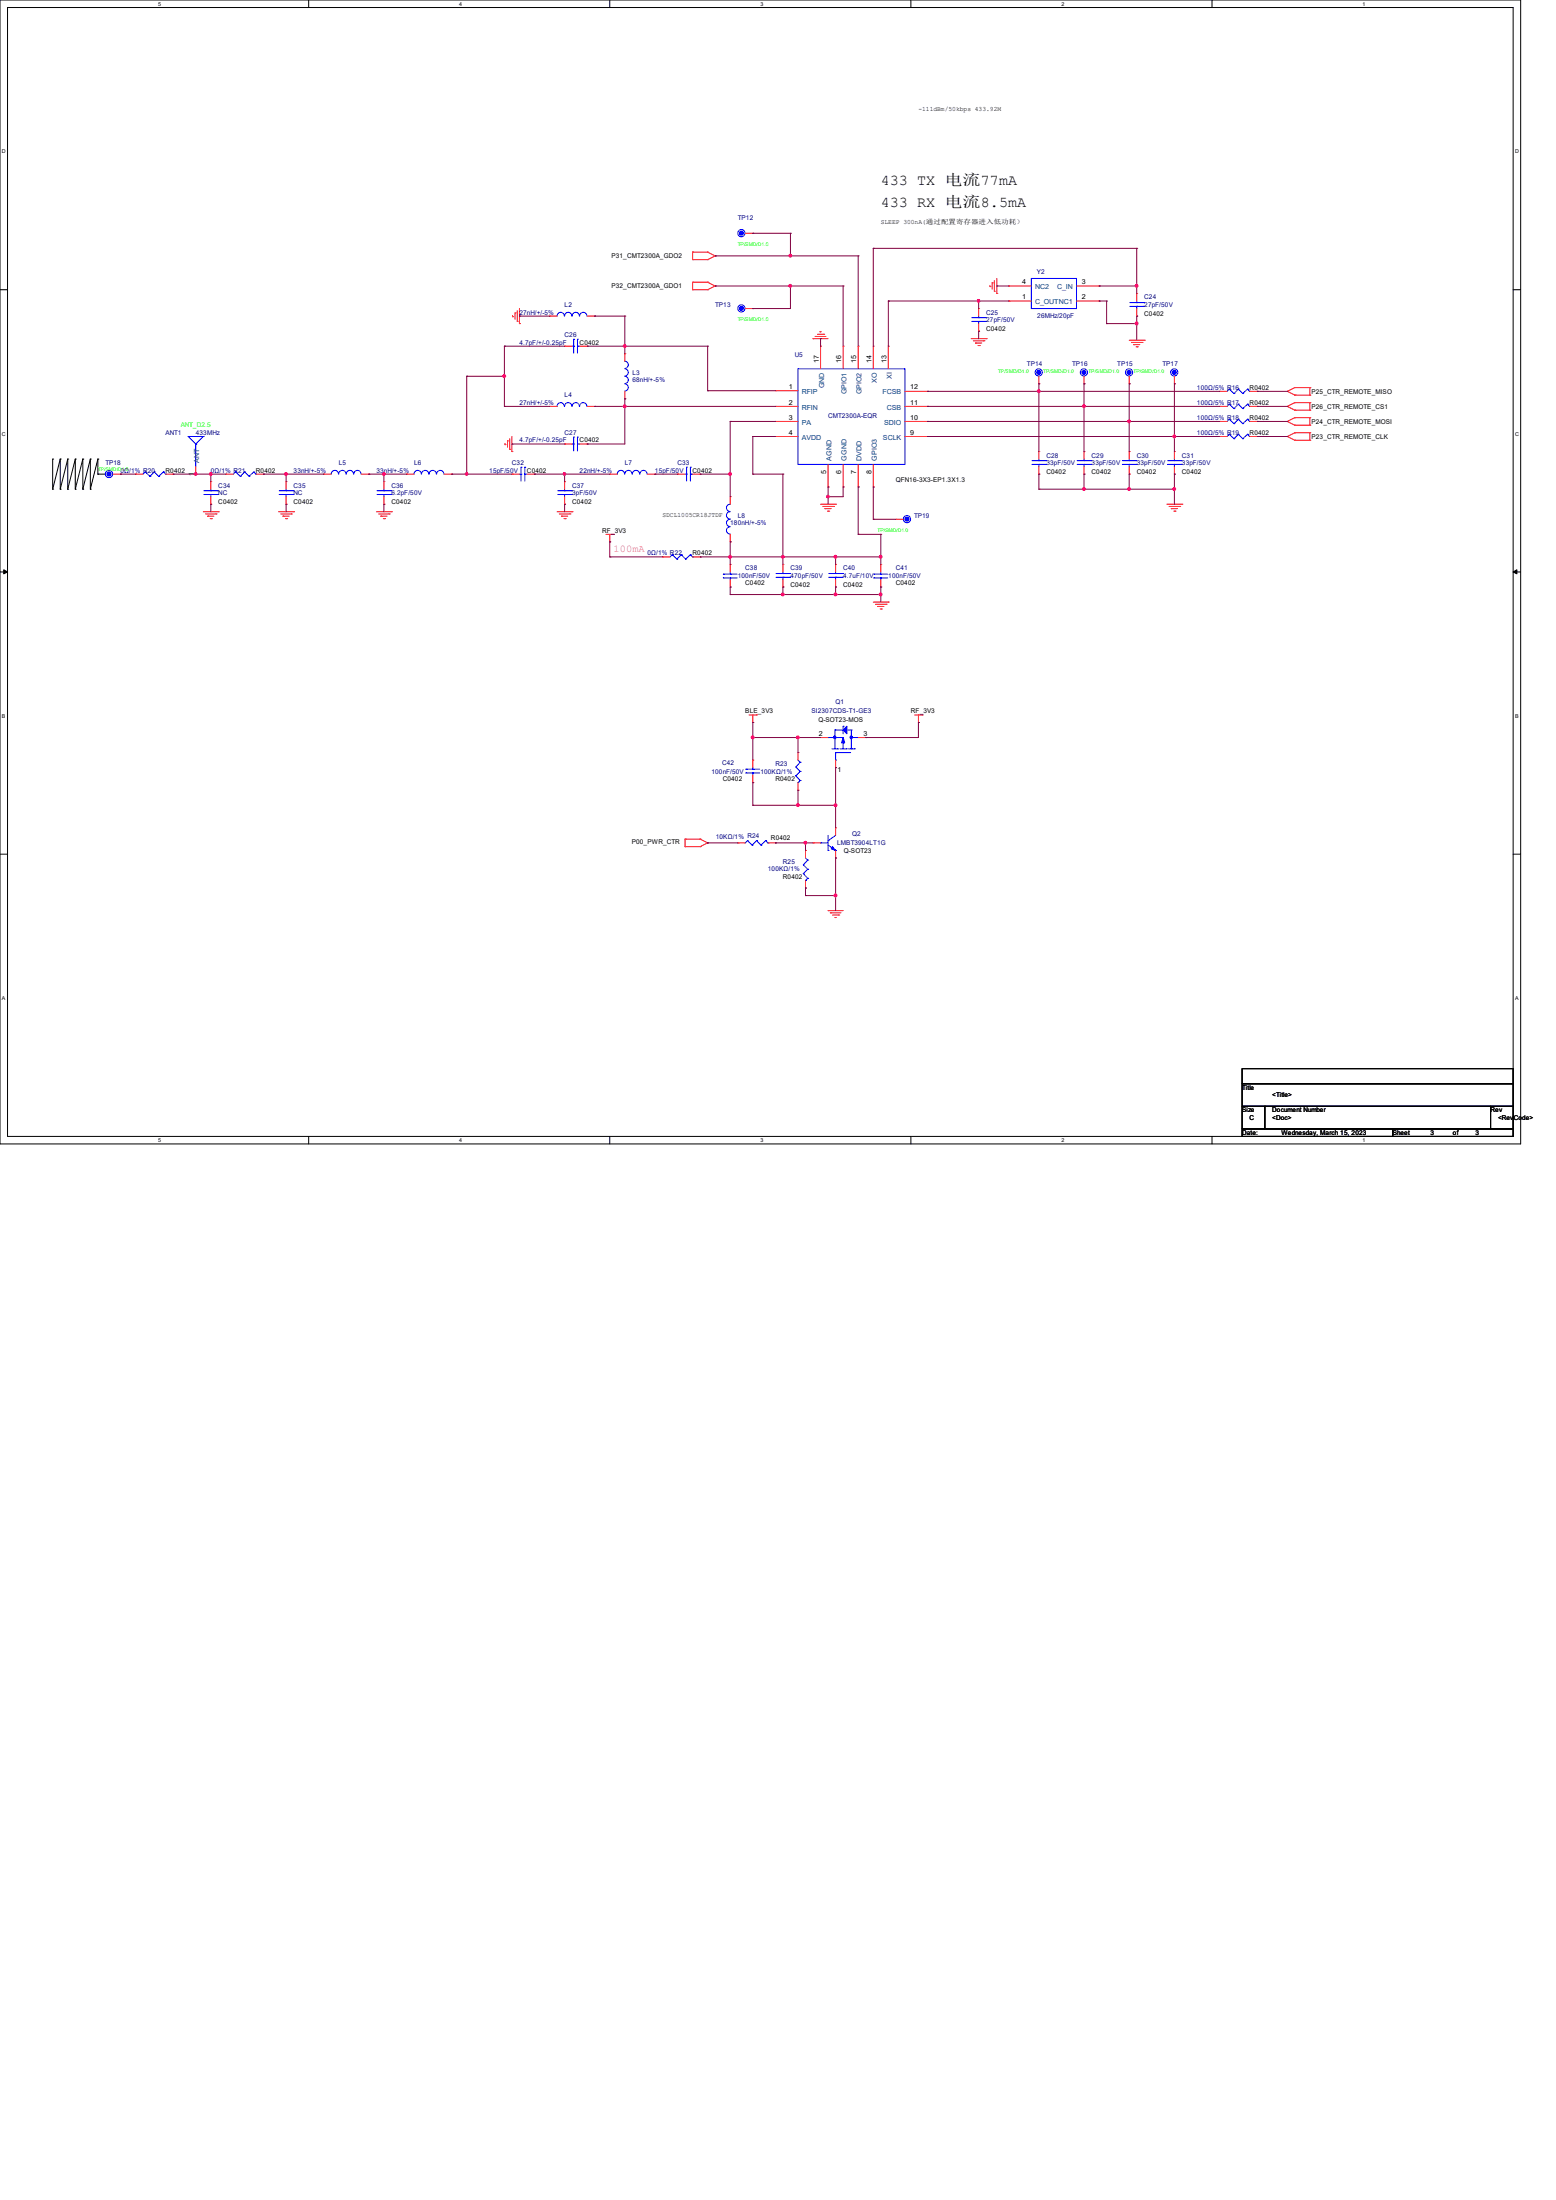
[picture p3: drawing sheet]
<svg xmlns="http://www.w3.org/2000/svg" width="210mm" height="297mm" viewBox="0 0 210 297" stroke-linecap="round" stroke-linejoin="round" font-family="sans-serif">
<g fill="none" stroke="#000" stroke-width=".13">
<path d="M0 0h205.2v154.4h-205.2zM1 1h203.2v152.4h-203.2zM41.7 0v1M82.3 0v1M122.9 0v1M163.6 0v1M0 39.1h1M204.2 39.1h1M0 77.2h1M.5 76.9l.5 .3-.5 .3zM7.1 66h.1M7.1 62h.1"/>
<path d="M7.1 62v4M8.1 66h.1M8.1 62h.1M8.1 62v4M8.1 62l-1 4M9.1 66h.1M9.1 62h.1M9.1 62v4M9.1 62l-1 4M10.2 66h.1M10.2 62h.1M10.2 62v4"/>
<path d="M10.2 62l-1.1 4M11.2 66h.1M11.2 62h.1M11.2 62v4M11.2 62l-1 4M12.2 66h.1M12.2 62h.1M12.2 62v4M12.2 62l-1 4M13.2 64h.1M13.2 62h.1M13.2 64h1"/>
<path d="M13.2 62v2M13.2 62l-1 4M204.2 77.2l.5-.3v.6zM204.2 77.2h1M0 115.3h1M204.2 115.3h1M41.7 153.4v1M82.3 153.4v1M122.9 153.4v1M163.6 153.4v1M167.6 144.3h36.6v2h-36.6zM167.6 146.3h36.6v3.1h-36.6z"/>
<path d="M167.6 149.4h3.1v3h-3.1zM167.6 152.4h20.4v1h-20.4zM170.7 149.4h30.5v3h-30.5zM188 152.4h16.2v1h-16.2zM201.2 149.4h3v3h-3z"/>
</g>
<path d="M.5 76.9l.5 .3-.5 .3zM204.2 77.2l.5-.3v.6z" fill="#000"/>
<g fill="none" stroke="#f00" stroke-width=".13">
<path d="M93.5 38.1h.1M93.5 39.1h.1M93.5 34h.1M93.5 35.1h.1M93.5 38.1h2M93.5 34v1.1M93.5 38.1v1M93.5 39.1h2M93.5 34h2M93.5 35.1h2M95.5 38.1h.1M95.5 39.1h.1"/>
<path d="M95.5 34h.1M95.5 35.1h.1M95.5 38.1l1 .5M95.5 34l1 .5M96.5 38.6h.1M96.5 34.5h.1M96.5 38.6l-1 .5M96.5 34.5l-1 .6M133.6 38.7h.1M133.6 38.5v.2M133.9 38.2h.1M133.9 38.2v.8"/>
<path d="M134.2 39.3h.1M134.2 37.9v1.4M134.5 39.6h.1M134.5 37.6v2M68.2 59.9v.1M68.5 59.5h.1M68.5 59.5v.9M68.8 59.2v1.5M69.1 58.9v2.1M69.2 42.8h.1M69.2 42.6v.2M69.5 42.2h.1"/>
<path d="M69.5 42.2v.9M69.8 43.4h.1M69.8 42v1.4M70.1 43.7h.1M70.1 41.7v2M109.7 45.7h.1M109.7 45.7h2.1M110 45.4h.1M110 45.4h1.5M110.3 45.1h.9M110.7 44.8h.1M111.2 45.1h.1"/>
<path d="M131.1 45.7h2M131.4 46h1.4M131.7 46.3h.1M131.7 46.3h.8M132 46.7h.2M132.2 46.7h.1M132.8 46h.1M133.1 45.7h.1M152.4 45.9h2M152.7 46.2h1.4M153 46.5h.1M153 46.5h.8"/>
<path d="M153.3 46.8h.2M153.5 46.8h.1M154.1 46.2h.1M154.4 45.9h.1M173.7 52.8h.1M173.7 54.9h.1M173.7 56.9h.1M173.7 58.9h.1M173.7 52.8l1.1 .5M173.7 54.9l1.1 .5M173.7 56.9l1.1 .5M173.7 58.9l1.1 .5"/>
<path d="M174.8 52.3h.1M174.8 53.3h.1M174.8 54.4h.1M174.8 55.4h.1M174.8 56.4h.1M174.8 57.4h.1M174.8 58.4h.1M174.8 59.4h.1M174.8 52.3l-1.1 .5M174.8 52.3h2M174.8 53.3h2M174.8 54.4l-1.1 .5"/>
<path d="M174.8 54.4h2M174.8 55.4h2M174.8 56.4l-1.1 .5M174.8 56.4h2M174.8 57.4h2M174.8 58.4l-1.1 .5M174.8 58.4h2M174.8 59.4h2M176.8 52.3h.1M176.8 53.3h.1M176.8 54.4h.1M176.8 55.4h.1"/>
<path d="M176.8 56.4h.1M176.8 57.4h.1M176.8 58.4h.1M176.8 59.4h.1M176.8 52.3v1M176.8 54.4v1M176.8 56.4v1M176.8 58.4v1M27.4 69.1h2.1M27.7 69.4h1.5M28 69.7h.1M28 69.7h.9"/>
<path d="M28.4 70h.1M28.5 70h.1M29.2 69.4h.1M29.5 69.1h.1M37.6 69.1h2M37.9 69.4h1.4M38.2 69.7h.1M38.2 69.7h.8M38.5 70h.2M38.7 70h.1M39.3 69.4h.1M39.6 69.1h.1"/>
<path d="M50.8 69.1h2M51.1 69.4h1.4M51.4 69.7h.1M51.4 69.7h.8M51.7 70h.2M51.9 70h.1M52.5 69.4h.1M52.8 69.1h.1M68.2 60h.1M68.8 60.7h.1M69.1 61h.1M75.2 69.1h2"/>
<path d="M75.5 69.4h1.4M75.8 69.7h.1M75.8 69.7h.8M76.1 70h.2M76.3 70h.1M76.9 69.4h.1M77.2 69.1h.1M81.8 72.1h1M82.3 73.2h.1M82.3 72.1v1.1M82.8 72.1h.1M110.7 68.1h2.1"/>
<path d="M111 68.4h1.5M111.3 68.7h.1M111.3 68.7h.9M111.7 69h.1M111.8 69h.1M112.5 68.4h.1M112.8 68.1h.1M157.5 68.1h2M157.8 68.4h1.4M158.1 68.7h.1M158.1 68.7h.8M158.4 69h.2"/>
<path d="M158.6 69h.1M159.2 68.4h.1M159.5 68.1h.1M101.1 96.5h1M101.6 97.5h.1M101.6 96.5v1M102.1 96.5h.1M117.9 81.3h2M118.2 81.6h1.4M118.4 81.9h.1M118.4 81.9h.9M118.8 82.2h.2"/>
<path d="M119 82.2h.1M119.6 81.6h.1M119.9 81.3h.1M123.4 96.5h1.1M124 97.5h.1M124 96.5v1M124.5 96.5h.1M92.5 114.3h.1M92.5 113.3h.1M92.5 114.3h2M92.5 113.3v1M92.5 113.3h2"/>
<path d="M94.5 114.3h.1M94.5 113.3h.1M94.5 113.3l1 .5M95.5 113.8h.1M95.5 113.8l-1 .5M111.8 122.9h.1M111.8 122.9h2M112.1 123.2h.1M112.1 123.2h1.4M112.4 123.5h.8M112.7 123.9h.1M112.7 123.9h.2"/>
<path d="M113.2 123.5h.1"/>
</g>
<circle cx="100.1" cy="41.6" r=".49" fill="none" stroke="#00f" stroke-width=".13"/>
<circle cx="100.1" cy="41.6" r=".28" fill="#00f"/>
<g fill="none" stroke="#00f" stroke-width=".13">
<path d="M139.2 37.6h6.1v4.1h-6.1zM56.9 64a.49 .49 0 0 0-.5-.5 .49 .49 0 0 0-.5 .5M57.9 64a.49 .49 0 0 0-.5-.5 .49 .49 0 0 0-.5 .5M58.9 64a.49 .49 0 0 0-.5-.5 .49 .49 0 0 0-.5 .5M59.9 64a.49 .49 0 0 0-.5-.5 .49 .49 0 0 0-.5 .5M139.3 62.7h1.8M139.3 62.2h1.8M140.2 62.2h.1M140.2 62.7h.1M140.2 62v.2M140.2 62.7v.3M141.1 62.7h.1"/>
<path d="M141.1 62.2h.1M100.9 113.5h.1M100.9 113.5l-.3 .3M100.9 113.5l.6 .6M101.5 114.1h.1M102.1 113.5h.1M102.1 113.5l-.6 .6M102.1 113.5l.6 .6M102.7 114.1h.1M103.3 113.5h.1M103.3 113.5l-.6 .6M103.3 113.5l.3 .3"/>
<path d="M103.6 113.8h.1"/>
<circle cx="100.1" cy="31.5" r=".49"/>
<circle cx="100.1" cy="41.6" r=".28"/>
</g>
<g fill="none" stroke="#f00" stroke-width=".13">
<path d="M136.1 38.6h.1M136.1 38.6h3.1M145.3 38.6h3M148.3 38.6h.1M100.6 41.7h1M101.6 41.7h.1M136.1 40.6h.1M136.1 40.6h3.1M145.3 40.6h3M148.3 40.6h.1M54.9 64h.1M54.9 64h1"/>
<path d="M59.9 64h1.1M61 64h.1M140.2 61h.1M140.2 64h.1M140.2 61v1M140.2 63v1M99.6 113.8h.1M99.6 113.8h1M103.6 113.8h1M104.6 113.8h.1"/>
</g>
<circle cx="100.1" cy="31.5" r=".28" fill="#00f"/>
<g fill="none" stroke="#00f" stroke-width=".13">
<path d="M152.5 41.4h1.8M152.5 40.9h1.8M153.4 40.9h.1M153.4 41.4h.1M153.4 40.6v.3M153.4 41.4v.3M154.3 41.4h.1M154.3 40.9h.1M165.9 52.5h.1M165.9 52.5l-.3 .3M165.9 52.5l.6 .6M166.5 53.1h.1"/>
<path d="M167.1 52.5h.1M167.1 52.5l-.6 .6M167.1 52.5l.6 .6M167.7 53.1h.1M168.4 52.5h.1M168.4 52.5l-.7 .6M168.4 52.5l.3 .3M168.7 52.8h.1M50.9 66.8h1.8M50.9 66.3h1.8M51.8 66.3h.1M51.8 66.8h.1"/>
<path d="M51.8 66v.3M51.8 66.8v.3M52.7 66.8h.1M52.7 66.3h.1M90.7 74.9h.1M90.7 74.9l-.3 .3M90.7 74.9l.7 .6M91.4 75.5h.1M91.9 74.9h.1M91.9 74.9l-.5 .6M91.9 74.9l.6 .6M92.5 75.5h.1"/>
<path d="M93.2 74.9h.1M93.2 74.9l-.7 .6M93.2 74.9l.3 .3M93.5 75.2h.1M97.6 77.5h.1M97.6 78h.1M97.6 77.5h1.9M97.6 78h1.9M98.6 78h.1M98.6 77.5h.1M98.6 77.2v.3M98.6 78v.2"/>
<path d="M117.9 77.5h.1M117.9 78h.1M117.9 77.5h1.9M117.9 78h1.9M118.9 78h.1M118.9 77.5h.1M118.9 77.2v.3M118.9 78v.2M108.4 116.8h.1M108.4 117.9h.1M108.4 116.8l.6 .5M108.4 117.9l.6 .7"/>
<path d="M108.7 118.9h.1M108.7 115.8l.3 .3M109 116.1h.1M109 117.3h.1M109 118.6h.1M109 116.1l-.6 .7M109 117.3l-.6 .6M109 118.6l-.3 .3"/>
<circle cx="100.1" cy="31.5" r=".28"/>
<circle cx="122.4" cy="70.1" r=".49"/>
</g>
<g fill="none" stroke="#f00" stroke-width=".13">
<path d="M100.6 31.5h1M101.6 31.5h.1M153.4 39.6h.1M153.4 39.6v1M153.4 42.7h.1M153.4 41.7v1M164.6 52.8h.1M164.6 52.8h1M168.7 52.8h1M169.7 52.8h.1M51.8 65h.1M51.8 68.1h.1"/>
<path d="M51.8 65v1M51.8 67.1v1M89.4 75.2h.1M89.4 75.2h1M93.5 75.2h1M94.5 75.2h.1M98.6 79.2h.1M98.6 76.2h.1M98.6 76.2v1M98.6 78.2v1M118.9 79.2h.1M118.9 76.2h.1"/>
<path d="M118.9 76.2v1M118.9 78.2v1M108.7 114.8h.1M108.7 119.9h.1M108.7 114.8v1M108.7 118.9v1"/>
</g>
<circle cx="122.4" cy="70.1" r=".28" fill="#00f"/>
<g fill="none" stroke="#00f" stroke-width=".13">
<path d="M19.6 63.7h.1M19.6 63.7l-.3 .3M19.6 63.7l.6 .6M20.2 64.3h.1M20.8 63.7h.1M20.8 63.7l-.6 .6M20.8 63.7l.6 .6M21.4 64.3h.1M22.1 63.7h.1M22.1 63.7l-.7 .6M22.1 63.7l.3 .3M22.4 64h.1"/>
<path d="M92.5 64h.2M92.7 64h.1M92.7 63.1h.1M92.7 63.1v1.8M93.2 63.1h.1M93.2 64h.1M93.2 64h.3M93.2 63.1v1.8M104.7 77.9h1.9M104.7 77.4h1.9M105.7 77.4h.1M105.7 77.9h.1"/>
<path d="M105.7 77.2v.2M105.7 77.9v.3M106.6 77.9h.1M106.6 77.4h.1M111.8 77.9h1.9M111.8 77.4h1.9M112.8 77.4h.1M112.8 77.9h.1M112.8 77.2v.2M112.8 77.9v.3M113.7 77.9h.1M113.7 77.4h.1"/>
<circle cx="122.4" cy="70.1" r=".28"/>
</g>
<g fill="none" stroke="#f00" stroke-width=".13">
<path d="M18.3 64h.1M18.3 64h1M22.4 64h1M23.4 64h.1M91.4 64h.1M91.4 64h1.1M93.5 64h1M94.5 64h.1M105.7 76.2h.1M105.7 79.2h.1M105.7 76.2v1M105.7 78.2v1"/>
<path d="M112.8 76.2h.1M112.8 79.2h.1M112.8 76.2v1M112.8 78.2v1M120.9 70.1h.1M120.9 70.1h1"/>
</g>
<path d="M113.8 99.6l.2 .7h-.4z" fill="#00f"/>
<path d="M111.8 99.6h.1M111.8 99.6h2M113.8 99.6l.2 .7h-.4zM113.8 98h.1M113.8 98v1.1M114.9 99.6h.1M114.9 99.6h.9M114.9 98.6v2.5M113.8 100.2h.1M113.8 100.2v.9M114.9 101.1h.1" fill="none" stroke="#00f" stroke-width=".13"/>
<path d="M113.8 98.6l.5-.6v1.1z" fill="#00f"/>
<path d="M112.7 98.6h.1M112.7 98.6h1.1M112.7 98.6v2.5M113.8 98.6l.5-.6v1.1zM113.8 98.6h.1M114.3 98.6h.6M114.9 98.6h.1M113.4 101.1h.8M114.2 101.1h.1M114.5 101.1h.8M115.3 101.1h.1" fill="none" stroke="#00f" stroke-width=".13"/>
<circle cx="112.6" cy="99.5" r=".18" fill="#00f"/>
<g fill="none" stroke="#00f" stroke-width=".13">
<path d="M112.3 101.1h.8M113.1 101.1h.1"/>
<circle cx="112.6" cy="99.5" r=".18"/>
</g>
<circle cx="114.9" cy="99.5" r=".18" fill="#00f"/>
<g fill="none" stroke="#00f" stroke-width=".13">
<path d="M165.9 54.6h.1M165.9 54.6l-.3 .3M165.9 54.6l.6 .6M166.5 55.2h.1M167.1 54.6h.1M167.1 54.6l-.6 .6M167.1 54.6l.6 .6M167.7 55.2h.1M168.4 54.6h.1M168.4 54.6l-.7 .6M168.4 54.6l.3 .3M168.7 54.9h.1"/>
<path d="M98.6 71.1a.49 .49 0 0 0-.6 .5 .49 .49 0 0 0 .5 .5M98.6 70.1a.49 .49 0 0 0-.6 .5 .49 .49 0 0 0 .5 .5M98.6 69.1a.49 .49 0 0 0-.6 .5 .49 .49 0 0 0 .5 .5M98.6 68.1a.49 .49 0 0 0-.6 .5 .49 .49 0 0 0 .5 .4M112.8 102.6h.1M112.8 101.6h.1M112.8 101.6v1M112.8 101.6h2"/>
<circle cx="14.7" cy="64" r=".49"/>
<circle cx="114.9" cy="99.5" r=".18"/>
</g>
<g fill="none" stroke="#f00" stroke-width=".13">
<path d="M164.6 54.9h.1M164.6 54.9h1M168.7 54.9h1M169.7 54.9h.1M98.6 73.2h.1M98.6 67.1h.1M98.6 67.1v1M98.6 72.1v1.1M110.7 99.6h.1M110.7 99.6h1.1M115.8 99.6h1M116.8 99.6h.1"/>
<path d="M112.8 103.6h.1M112.8 102.6v1"/>
</g>
<circle cx="14.7" cy="64" r=".28" fill="#00f"/>
<g fill="none" stroke="#00f" stroke-width=".13">
<path d="M131.1 43.4h1.9M131.1 42.9h1.9M132.1 42.9h.1M132.1 43.4h.1M132.1 42.7v.2M132.1 43.4v.3M133 43.4h.1M133 42.9h.1M110.7 113.8h.1M110.7 113.8h1.1M111.8 114.8h.1M111.8 113.5h.1"/>
<path d="M111.8 112.8v2M111.8 114.1l1 .7M112.8 114.8h.1M112.8 112.8l-1 .7"/>
<circle cx="14.7" cy="64" r=".28"/>
</g>
<path d="M132.1 41.7h.1M132.1 44.7h.1M132.1 41.7v1M132.1 43.7v1M15.2 64h1.1M16.3 64h.1" fill="none" stroke="#f00" stroke-width=".13"/>
<path d="M112.4 114.3l.4 .5-.6-.2z" fill="#00f"/>
<g fill="none" stroke="#00f" stroke-width=".13">
<path d="M25.4 58.9h.1M25.4 58.9l1 1M25.4 58.9h2M26.4 59.9h.1M26.4 59.9v3.1M27.4 58.9h.1M27.4 58.9l-1 1M76.2 42.7a.49 .49 0 0 0-.5-.5 .49 .49 0 0 0-.5 .5M77.2 42.7a.49 .49 0 0 0-.5-.5 .49 .49 0 0 0-.5 .5M77.2 46.7h.2M77.2 59.9h.2M77.4 46.7h.1"/>
<path d="M77.4 45.8h.1M77.4 59.9h.1M77.4 59h.1M77.4 45.8v1.9M77.4 59v1.9M77.9 45.8h.1M77.9 46.7h.1M77.9 59h.1M77.9 59.9h.1M77.9 46.7h.3M77.9 45.8v1.9M77.9 59v1.9"/>
<path d="M77.9 59.9h.3M78.2 42.7a.49 .49 0 0 0-.5-.5 .49 .49 0 0 0-.5 .5M79.2 42.7a.49 .49 0 0 0-.5-.5 .49 .49 0 0 0-.5 .5M165.9 56.6h.1M165.9 58.6h.1M165.9 56.6l-.3 .3M165.9 56.6l.6 .6M165.9 58.6l-.3 .3M165.9 58.6l.6 .6M166.5 57.2h.1M166.5 59.2h.1M167.1 56.6h.1"/>
<path d="M167.1 58.6h.1M167.1 56.6l-.6 .6M167.1 56.6l.6 .6M167.1 58.6l-.6 .6M167.1 58.6l.6 .6M167.7 57.2h.1M167.7 59.2h.1M168.4 56.6h.1M168.4 58.6h.1M168.4 56.6l-.7 .6M168.4 56.6l.3 .3M168.4 58.6l-.7 .6"/>
<path d="M168.4 58.6l.3 .3M168.7 56.9h.1M168.7 58.9h.1M112.4 114.3l.4 .5-.6-.2z"/>
<circle cx="140.2" cy="50.3" r=".49"/>
</g>
<g fill="none" stroke="#f00" stroke-width=".13">
<path d="M74.2 42.7h.1M74.2 42.7h1M76.2 46.7h.1M76.2 59.9h.1M76.2 46.7h1M76.2 59.9h1M78.2 46.7h1M78.2 59.9h1M79.2 46.7h.1M79.2 59.9h.1M79.2 42.7h1.1M80.3 42.7h.1"/>
<path d="M164.6 56.9h.1M164.6 58.9h.1M164.6 56.9h1M164.6 58.9h1M168.7 56.9h1M168.7 58.9h1M169.7 56.9h.1M169.7 58.9h.1M26.4 64h.1M26.4 63v1M109.7 113.8h.1M109.7 113.8h1"/>
<path d="M112.8 115.8h.1M112.8 111.8h.1M112.8 111.8v1M112.8 114.8v1"/>
</g>
<circle cx="140.2" cy="50.3" r=".28" fill="#00f"/>
<g fill="none" stroke="#00f" stroke-width=".13">
<path d="M37.7 66.8h1.8M37.7 66.3h1.8M38.6 66.3h.1M38.6 66.8h.1M38.6 66v.3M38.6 66.8v.3M39.5 66.8h.1M39.5 66.3h.1M84.3 64a.49 .49 0 0 0-.5-.5 .49 .49 0 0 0-.5 .5M85.3 64a.49 .49 0 0 0-.5-.5 .49 .49 0 0 0-.5 .5M86.3 64a.49 .49 0 0 0-.5-.5 .49 .49 0 0 0-.5 .5M87.3 64a.49 .49 0 0 0-.5-.5 .49 .49 0 0 0-.4 .5"/>
<path d="M107.4 103.5h.1M107.4 104.7h.1M107.4 103.5l.6 .6M107.4 104.7l.6 .7M107.7 105.7h.1M107.7 102.6l.3 .3M108 102.9h.1M108 104.1h.1M108 105.4h.1M108 102.9l-.6 .6M108 104.1l-.6 .6M108 105.4l-.3 .3"/>
<circle cx="140.2" cy="50.3" r=".28"/>
<circle cx="146.3" cy="50.3" r=".49"/>
</g>
<g fill="none" stroke="#f00" stroke-width=".13">
<path d="M140.2 51.8h.1M140.2 50.8v1M38.6 65h.1M38.6 68.1h.1M38.6 65v1M38.6 67.1v1M82.3 64h.1M82.3 64h1M87.4 64h1M88.4 64h.1M107.7 101.6h.1M107.7 106.7h.1"/>
<path d="M107.7 101.6v1M107.7 105.7v1"/>
</g>
<circle cx="146.3" cy="50.3" r=".28" fill="#00f"/>
<g fill="none" stroke="#00f" stroke-width=".13">
<path d="M84.3 48.8a.49 .49 0 0 1 .5 .5 .49 .49 0 0 1-.5 .4M84.3 49.8a.49 .49 0 0 1 .5 .5 .49 .49 0 0 1-.5 .5M84.3 50.8a.49 .49 0 0 1 .5 .5 .49 .49 0 0 1-.5 .5M84.3 51.8a.49 .49 0 0 1 .5 .5 .49 .49 0 0 1-.5 .5M75.3 66.8h1.8M75.3 66.3h1.8M76.2 66.3h.1M76.2 66.8h.1M76.2 66v.3M76.2 66.8v.3M77.1 66.8h.1M77.1 66.3h.1"/>
<path d="M157.6 62.7h1.8M157.6 62.2h1.8M158.5 62.2h.1M158.5 62.7h.1M158.5 62v.2M158.5 62.7v.3M159.4 62.7h.1M159.4 62.2h.1"/>
<circle cx="146.3" cy="50.3" r=".28"/>
<circle cx="152.4" cy="50.3" r=".49"/>
</g>
<g fill="none" stroke="#f00" stroke-width=".13">
<path d="M84.3 47.8h.1M84.3 53.8h.1M84.3 47.8v1M84.3 52.8v1M146.3 51.8h.1M146.3 50.8v1M76.2 65h.1M76.2 68.1h.1M76.2 65v1M76.2 67.1v1M158.5 61h.1M158.5 64h.1"/>
<path d="M158.5 61v1M158.5 63v1"/>
</g>
<circle cx="152.4" cy="50.3" r=".28" fill="#00f"/>
<g fill="none" stroke="#00f" stroke-width=".13">
<path d="M76.2 54.9a.49 .49 0 0 0-.5-.5 .49 .49 0 0 0-.5 .5M77.2 54.9a.49 .49 0 0 0-.5-.5 .49 .49 0 0 0-.5 .5M78.2 54.9a.49 .49 0 0 0-.5-.5 .49 .49 0 0 0-.5 .5M79.2 54.9a.49 .49 0 0 0-.5-.5 .49 .49 0 0 0-.5 .5M107.7 49.8h14.4v12.9h-14.4zM31.8 63.7h.1M31.8 63.7l-.3 .3M31.8 63.7l.6 .6M32.4 64.3h.1M33 63.7h.1M33 63.7l-.6 .6M33 63.7l.6 .6"/>
<path d="M33.6 64.3h.1M34.2 63.7h.1M34.2 63.7l-.6 .6M34.2 63.7l.3 .3M34.5 64h.1M151.5 62.7h1.8M151.5 62.2h1.8M152.4 62.2h.1M152.4 62.7h.1M152.4 62v.2M152.4 62.7v.3M153.3 62.7h.1"/>
<path d="M153.3 62.2h.1"/>
<circle cx="152.4" cy="50.3" r=".28"/>
<circle cx="158.5" cy="50.3" r=".49"/>
</g>
<g fill="none" stroke="#f00" stroke-width=".13">
<path d="M74.2 54.9h.1M74.2 54.9h1M79.2 54.9h1.1M80.3 54.9h.1M104.6 52.7h.1M104.6 54.9h.1M104.6 56.9h.1M104.6 58.9h.1M104.6 54.9h3.1M104.6 52.7h3.1M104.6 56.9h3.1M104.6 58.9h3.1"/>
<path d="M110.7 46.7h.1M110.7 46.7v3.1M113.8 46.7h.1M113.8 46.7v3.1M115.8 46.7h.1M115.8 46.7v3.1M117.9 46.7h.1M117.9 46.7v3.1M119.9 46.7h.1M119.9 46.7v3.1M122.1 54.9h3.1M122.1 56.9h3.1"/>
<path d="M122.1 58.9h3.1M122.1 52.8h3.1M125.2 58.9h.1M125.2 56.9h.1M125.2 54.9h.1M125.2 52.8h.1M152.4 51.8h.1M152.4 50.8v1M30.5 64h.1M30.5 64h1M34.5 64h1.1M35.6 64h.1"/>
<path d="M111.8 65.7h.1M111.8 62.7v3M113.8 65.7h.1M113.8 62.7v3M115.8 65.7h.1M115.8 62.7v3M117.9 65.7h.1M117.9 62.7v3M152.4 61h.1M152.4 64h.1M152.4 61v1M152.4 63v1"/>
</g>
<circle cx="158.5" cy="50.3" r=".28" fill="#00f"/>
<g fill="none" stroke="#00f" stroke-width=".13">
<path d="M27.5 66.8h1.9M27.5 66.3h1.9M28.4 66.3h.1M28.4 66.8h.1M28.4 66v.3M28.4 66.8v.3M29.4 66.8h.1M29.4 66.3h.1M45.7 64a.49 .49 0 0 0-.5-.5 .49 .49 0 0 0-.5 .5M46.7 64a.49 .49 0 0 0-.5-.5 .49 .49 0 0 0-.5 .5M47.7 64a.49 .49 0 0 0-.5-.5 .49 .49 0 0 0-.5 .5M48.7 64a.49 .49 0 0 0-.5-.5 .49 .49 0 0 0-.4 .5"/>
<path d="M70.1 64h.2M70.3 64h.1M70.3 63.1h.1M70.3 63.1v1.8M70.8 63.1h.1M70.8 64h.1M70.8 64h.3M70.8 63.1v1.8M145.4 62.7h1.8M145.4 62.2h1.8M146.3 62.2h.1M146.3 62.7h.1"/>
<path d="M146.3 62v.2M146.3 62.7v.3M147.2 62.7h.1M147.2 62.2h.1M100.7 104.4h.1M100.7 103.8h.1M100.7 104.4h1.8M100.7 103.8h1.8M101.6 103.8h.1M101.6 104.4h.1M101.6 103.6v.2M101.6 104.4v.2"/>
<circle cx="158.5" cy="50.3" r=".28"/>
</g>
<g fill="none" stroke="#f00" stroke-width=".13">
<path d="M158.5 51.8h.1M158.5 50.8v1M28.4 65h.1M28.4 68.1h.1M28.4 65v1M28.4 67.1v1M43.7 64h.1M43.7 64h1M48.8 64h1M49.8 64h.1M69.1 64h.1M69.1 64h1"/>
<path d="M71.1 64h1M72.1 64h.1M146.3 61h.1M146.3 64h.1M146.3 61v1M146.3 63v1M101.6 102.6h.1M101.6 105.7h.1M101.6 102.6v1M101.6 104.6v1.1"/>
</g>
<path d="M35.6 64h.1M35.6 64h8.1M38.6 64h.1M38.6 64v1" fill="none" stroke="#800040" stroke-width=".13"/>
<circle cx="38.6" cy="64" r=".19" fill="#f0f"/>
<circle cx="38.6" cy="64" r=".19" fill="none" stroke="#f0f" stroke-width=".13"/>
<g fill="none" stroke="#800040" stroke-width=".13">
<path d="M140.2 52.8h.1M140.2 52.8h24.4M140.2 52.8v8.2M169.7 52.8h.1M169.7 54.9h.1M169.7 56.9h.1M169.7 58.9h.1M169.7 52.8h4M169.7 54.9h4M169.7 56.9h4M169.7 58.9h4M28.4 64h.1"/>
<path d="M28.4 68.1h.1M28.4 64v1M28.4 68.1v1M28.4 64h2.1M38.6 68.1h.1M38.6 68.1v1"/>
</g>
<circle cx="140.2" cy="52.8" r=".19" fill="#f0f"/>
<circle cx="140.2" cy="52.8" r=".19" fill="none" stroke="#f0f" stroke-width=".13"/>
<path d="M146.3 54.9h.1M146.3 54.9v6.1M146.3 54.9h18.3" fill="none" stroke="#800040" stroke-width=".13"/>
<circle cx="146.3" cy="54.8" r=".19" fill="#f0f"/>
<circle cx="146.3" cy="54.8" r=".19" fill="none" stroke="#f0f" stroke-width=".13"/>
<path d="M152.4 56.9h.1M152.4 56.9v4.1M152.4 56.9h12.2" fill="none" stroke="#800040" stroke-width=".13"/>
<circle cx="152.4" cy="56.9" r=".19" fill="#f0f"/>
<circle cx="152.4" cy="56.9" r=".19" fill="none" stroke="#f0f" stroke-width=".13"/>
<path d="M158.5 58.9h.1M158.5 58.9v2.1M158.5 58.9h6.1M140.2 64h.1M140.2 66h.1M140.2 64v2M140.2 66h6.1M158.5 64h.1M158.5 64v2" fill="none" stroke="#800040" stroke-width=".13"/>
<circle cx="146.3" cy="66" r=".19" fill="#f0f"/>
<circle cx="146.3" cy="66" r=".19" fill="none" stroke="#f0f" stroke-width=".13"/>
<path d="M146.3 64h.1M146.3 66h.1M146.3 64v2M146.3 66h12.2M152.4 64h.1M152.4 66h.1M152.4 64v2M158.5 66h.1M158.5 66v2.1" fill="none" stroke="#800040" stroke-width=".13"/>
<circle cx="158.5" cy="66" r=".19" fill="#f0f"/>
<circle cx="158.5" cy="66" r=".19" fill="none" stroke="#f0f" stroke-width=".13"/>
<circle cx="152.4" cy="66" r=".19" fill="#f0f"/>
<circle cx="152.4" cy="66" r=".19" fill="none" stroke="#f0f" stroke-width=".13"/>
<path d="M26.4 64h.1M26.4 64h2M117.9 70.1h.1M117.9 65.7h.1M117.9 70.1h3M117.9 65.7v4.4" fill="none" stroke="#800040" stroke-width=".13"/>
<circle cx="28.4" cy="64" r=".19" fill="#f0f"/>
<circle cx="28.4" cy="64" r=".19" fill="none" stroke="#f0f" stroke-width=".13"/>
<circle cx="26.4" cy="64" r=".19" fill="#f0f"/>
<circle cx="26.4" cy="64" r=".19" fill="none" stroke="#f0f" stroke-width=".13"/>
<path d="M96.5 34.5h.1M96.5 34.5h10.2M140.2 51.8h.1M140.2 51.8v1M146.3 51.8h.1M146.3 51.8v3.1M152.4 51.8h.1M152.4 51.8v5.1M158.5 51.8h.1M158.5 51.8v7.1" fill="none" stroke="#800040" stroke-width=".13"/>
<circle cx="106.7" cy="34.5" r=".19" fill="#f0f"/>
<circle cx="106.7" cy="34.5" r=".19" fill="none" stroke="#f0f" stroke-width=".13"/>
<g fill="none" stroke="#800040" stroke-width=".13">
<path d="M101.6 31.5h.1M101.6 31.5h5.1M106.7 38.6h.1M106.7 31.5h.1M106.7 34.5h.1M106.7 38.6v3.1h-5.1M106.7 31.5v3M106.7 38.6h7.1M106.7 34.5h9.1M101.6 41.7h.1M16.3 64h.1M16.3 64h2"/>
<path d="M23.4 64h.1M23.4 64h3M49.8 64h.1M49.8 64h5.1M51.8 64h.1M51.8 64v1"/>
</g>
<circle cx="51.8" cy="64" r=".19" fill="#f0f"/>
<circle cx="51.8" cy="64" r=".19" fill="none" stroke="#f0f" stroke-width=".13"/>
<path d="M51.8 68.1h.1M51.8 68.1v1M61 64h.1M61 64h2M72.1 64h.1M72.1 64h10.2M76.2 64h.1M76.2 64v1M88.4 64h.1M88.4 64h3" fill="none" stroke="#800040" stroke-width=".13"/>
<circle cx="76.2" cy="64" r=".19" fill="#f0f"/>
<circle cx="76.2" cy="64" r=".19" fill="none" stroke="#f0f" stroke-width=".13"/>
<g fill="none" stroke="#800040" stroke-width=".13">
<path d="M68.1 54.9h.1M68.1 46.7h.1M68.1 54.9h6.1M68.1 46.7v4.1M79.2 46.7h.1M79.2 59.9h.1M80.3 42.7h.1M80.3 54.9h.1M80.3 42.7h4M80.3 54.9h4M84.3 42.7h.1M84.3 53.8h.1"/>
<path d="M84.3 54.9h.1M84.3 42.7v4h-5.1M84.3 53.8v6.1h-5.1M76.2 68.1h.1M76.2 68.1v1"/>
</g>
<circle cx="68.1" cy="50.8" r=".19" fill="#f0f"/>
<circle cx="68.1" cy="50.8" r=".19" fill="none" stroke="#f0f" stroke-width=".13"/>
<path d="M63 50.8h.1M63 50.8h5.1M63 50.8v13.2M68.1 46.7h.1M68.1 46.7h8.1M69.1 59.9h.1M69.1 59.9h7.1M70.1 42.7h.1M70.1 42.7h4.1M84.3 46.7h.1M84.3 46.7v1.1" fill="none" stroke="#800040" stroke-width=".13"/>
<circle cx="63" cy="64" r=".19" fill="#f0f"/>
<circle cx="63" cy="64" r=".19" fill="none" stroke="#f0f" stroke-width=".13"/>
<g fill="none" stroke="#800040" stroke-width=".13">
<path d="M68.1 50.8h.1M68.1 50.8v4.1M63 64h.1M63 64h6.1M82.3 73.2h.1M82.3 73.2v2M94.5 64h.1M94.5 75.2h.1M94.5 64h4.1M98.6 64h.1M98.6 73.2h.1M98.6 64v3.1"/>
<path d="M98.6 73.2v2h-4.1M105.7 75.2h.1M105.7 75.2h13.2M105.7 75.2v1M112.8 75.2h.1M112.8 75.2v1"/>
</g>
<circle cx="118.9" cy="75.2" r=".19" fill="#f0f"/>
<circle cx="118.9" cy="75.2" r=".19" fill="none" stroke="#f0f" stroke-width=".13"/>
<circle cx="112.8" cy="75.2" r=".19" fill="#f0f"/>
<circle cx="112.8" cy="75.2" r=".19" fill="none" stroke="#f0f" stroke-width=".13"/>
<path d="M98.6 79.2h.1M98.6 79.2v1.1M118.9 75.2h.1M118.9 75.2v1M98.6 80.3h.1M98.6 80.3h7.1" fill="none" stroke="#800040" stroke-width=".13"/>
<circle cx="105.6" cy="80.2" r=".19" fill="#f0f"/>
<circle cx="105.6" cy="80.2" r=".19" fill="none" stroke="#f0f" stroke-width=".13"/>
<path d="M112.8 79.2h.1M112.8 79.2v1.1M118.9 79.2h.1M118.9 79.2v2.1M112.8 80.3h.1M112.8 80.3h6.1M118.9 80.3h.1" fill="none" stroke="#800040" stroke-width=".13"/>
<circle cx="118.9" cy="80.2" r=".19" fill="#f0f"/>
<circle cx="118.9" cy="80.2" r=".19" fill="none" stroke="#f0f" stroke-width=".13"/>
<circle cx="112.8" cy="80.2" r=".19" fill="#f0f"/>
<circle cx="112.8" cy="80.2" r=".19" fill="none" stroke="#f0f" stroke-width=".13"/>
<path d="M153.4 38.6h.1M153.4 38.6v1M105.7 79.2h.1M105.7 79.2v1.1M105.7 80.3h.1M105.7 80.3h7.1" fill="none" stroke="#800040" stroke-width=".13"/>
<circle cx="153.4" cy="38.6" r=".19" fill="#f0f"/>
<circle cx="153.4" cy="38.6" r=".19" fill="none" stroke="#f0f" stroke-width=".13"/>
<g fill="none" stroke="#800040" stroke-width=".13">
<path d="M148.3 38.6h.1M148.3 38.6h5.1M132.1 40.6h.1M132.1 44.7h.1M132.1 40.6h4M132.1 40.6v1.1M132.1 44.7v1M148.3 40.6h.1M148.3 40.6h1.1M149.4 40.6h.1M149.4 43.7h.1M149.4 40.6v3.1"/>
<path d="M153.4 42.7h.1M153.4 42.7v1h-4"/>
</g>
<circle cx="153.4" cy="43.7" r=".19" fill="#f0f"/>
<circle cx="153.4" cy="43.7" r=".19" fill="none" stroke="#f0f" stroke-width=".13"/>
<path d="M134.5 38.6h.1M134.5 38.6h1.6M153.4 43.7h.1M153.4 43.7v2.2M98.6 75.2h.1M98.6 75.2v1M98.6 75.2h7.1" fill="none" stroke="#800040" stroke-width=".13"/>
<circle cx="105.6" cy="75.2" r=".19" fill="#f0f"/>
<circle cx="105.6" cy="75.2" r=".19" fill="none" stroke="#f0f" stroke-width=".13"/>
<circle cx="98.5" cy="75.2" r=".19" fill="#f0f"/>
<circle cx="98.5" cy="75.2" r=".19" fill="none" stroke="#f0f" stroke-width=".13"/>
<path d="M84.3 46.7h.1M84.3 46.7h11.2M82.3 75.2h.1M82.3 75.2h7.1" fill="none" stroke="#800040" stroke-width=".13"/>
<circle cx="84.3" cy="46.7" r=".19" fill="#f0f"/>
<circle cx="84.3" cy="46.7" r=".19" fill="none" stroke="#f0f" stroke-width=".13"/>
<path d="M84.3 54.9h.1M84.3 54.9h20.3" fill="none" stroke="#800040" stroke-width=".13"/>
<circle cx="84.3" cy="54.8" r=".19" fill="#f0f"/>
<circle cx="84.3" cy="54.8" r=".19" fill="none" stroke="#f0f" stroke-width=".13"/>
<path d="M119.9 40.6h.1M119.9 40.6h12.2" fill="none" stroke="#800040" stroke-width=".13"/>
<circle cx="132.1" cy="40.6" r=".19" fill="#f0f"/>
<circle cx="132.1" cy="40.6" r=".19" fill="none" stroke="#f0f" stroke-width=".13"/>
<path d="M95.5 46.7h.1M95.5 52.7h.1M95.5 46.7v6M95.5 52.7h9.1M98.6 56.9h.1M98.6 56.9h6M98.6 56.9v7.1M110.7 45.7h.1M110.7 45.7v1" fill="none" stroke="#800040" stroke-width=".13"/>
<circle cx="98.5" cy="64" r=".19" fill="#f0f"/>
<circle cx="98.5" cy="64" r=".19" fill="none" stroke="#f0f" stroke-width=".13"/>
<path d="M101.6 58.9h.1M101.6 58.9h3M101.6 58.9v5.1M101.6 64h.1M101.6 64h4.1M105.7 64h.1M105.7 64v11.2M111.8 67.1h.1M111.8 67.1h2" fill="none" stroke="#800040" stroke-width=".13"/>
<circle cx="111.7" cy="67" r=".19" fill="#f0f"/>
<circle cx="111.7" cy="67" r=".19" fill="none" stroke="#f0f" stroke-width=".13"/>
<g fill="none" stroke="#800040" stroke-width=".13">
<path d="M117.9 33.5h.1M117.9 33.5v13.2M117.9 33.5h35.5M153.4 33.5h.1M153.4 33.5v5.1M119.9 40.6h.1M119.9 40.6v6.1M125.2 52.8h.1M125.2 54.9h.1M125.2 56.9h.1M125.2 58.9h.1M125.2 52.8h15"/>
<path d="M125.2 54.9h21.1M125.2 56.9h27.2M125.2 58.9h33.3M111.8 67.1h.1M111.8 65.7h.1M111.8 65.7v2.4M113.8 65.7h.1M113.8 65.7v1.4M115.8 72.1h.1M115.8 65.7h.1M115.8 72.1h3.1M115.8 65.7v6.4"/>
<path d="M118.9 72.1h.1M118.9 72.1v3.1"/>
</g>
<circle cx="158.5" cy="58.9" r=".19" fill="#f0f"/>
<circle cx="158.5" cy="58.9" r=".19" fill="none" stroke="#f0f" stroke-width=".13"/>
<path d="M96.5 38.6h.1M96.5 38.6h10.2M113.8 38.6h.1M113.8 38.6v8.1" fill="none" stroke="#800040" stroke-width=".13"/>
<circle cx="106.7" cy="38.6" r=".19" fill="#f0f"/>
<circle cx="106.7" cy="38.6" r=".19" fill="none" stroke="#f0f" stroke-width=".13"/>
<path d="M115.8 34.5h.1M115.8 34.5v12.2M104.6 113.8h.1M104.6 113.8h5.1M108.7 113.8h.1M112.8 108.7h.1M112.8 115.8h.1M112.8 108.7v3.1M112.8 115.8v5.1h-4.1M108.7 120.9h.1" fill="none" stroke="#800040" stroke-width=".13"/>
<circle cx="112.8" cy="120.9" r=".19" fill="#f0f"/>
<circle cx="112.8" cy="120.9" r=".19" fill="none" stroke="#f0f" stroke-width=".13"/>
<path d="M107.7 108.7h.1M112.8 103.6h.1M112.8 103.6v5.1h-5.1M112.8 120.9h.1M112.8 120.9v2" fill="none" stroke="#800040" stroke-width=".13"/>
<circle cx="112.8" cy="108.7" r=".19" fill="#f0f"/>
<circle cx="112.8" cy="108.7" r=".19" fill="none" stroke="#f0f" stroke-width=".13"/>
<path d="M101.6 99.6h.1M101.6 99.6h9.1M101.6 99.6v3M107.7 99.6h.1M107.7 99.6v2M116.8 99.6h.1M116.8 99.6h7.2M107.7 106.7h.1M107.7 106.7v2" fill="none" stroke="#800040" stroke-width=".13"/>
<circle cx="107.7" cy="99.5" r=".19" fill="#f0f"/>
<circle cx="107.7" cy="99.5" r=".19" fill="none" stroke="#f0f" stroke-width=".13"/>
<circle cx="101.6" cy="99.5" r=".19" fill="#f0f"/>
<circle cx="101.6" cy="99.5" r=".19" fill="none" stroke="#f0f" stroke-width=".13"/>
<path d="M101.6 108.7h.1M101.6 108.7h6.1" fill="none" stroke="#800040" stroke-width=".13"/>
<circle cx="107.7" cy="108.7" r=".19" fill="#f0f"/>
<circle cx="107.7" cy="108.7" r=".19" fill="none" stroke="#f0f" stroke-width=".13"/>
<path d="M101.6 97.5h.1M101.6 97.5v2.1M124 97.5h.1M124 97.5v2.1M95.5 113.8h.1M95.5 113.8h4.1M101.6 105.7h.1M101.6 105.7v3M108.7 119.9h.1M108.7 113.8h.1M108.7 113.8v1M108.7 119.9v1" fill="none" stroke="#800040" stroke-width=".13"/>
<circle cx="108.7" cy="113.8" r=".19" fill="#f0f"/>
<circle cx="108.7" cy="113.8" r=".19" fill="none" stroke="#f0f" stroke-width=".13"/>
<circle cx="38.6" cy="64" r=".19" fill="#f0f"/>
<circle cx="38.6" cy="64" r=".19" fill="none" stroke="#f0f" stroke-width=".13"/>
<circle cx="140.2" cy="52.8" r=".19" fill="#f0f"/>
<circle cx="140.2" cy="52.8" r=".19" fill="none" stroke="#f0f" stroke-width=".13"/>
<circle cx="146.3" cy="54.8" r=".19" fill="#f0f"/>
<circle cx="146.3" cy="54.8" r=".19" fill="none" stroke="#f0f" stroke-width=".13"/>
<circle cx="152.4" cy="56.9" r=".19" fill="#f0f"/>
<circle cx="152.4" cy="56.9" r=".19" fill="none" stroke="#f0f" stroke-width=".13"/>
<circle cx="146.3" cy="66" r=".19" fill="#f0f"/>
<circle cx="146.3" cy="66" r=".19" fill="none" stroke="#f0f" stroke-width=".13"/>
<circle cx="158.5" cy="66" r=".19" fill="#f0f"/>
<circle cx="158.5" cy="66" r=".19" fill="none" stroke="#f0f" stroke-width=".13"/>
<circle cx="152.4" cy="66" r=".19" fill="#f0f"/>
<circle cx="152.4" cy="66" r=".19" fill="none" stroke="#f0f" stroke-width=".13"/>
<circle cx="28.4" cy="64" r=".19" fill="#f0f"/>
<circle cx="28.4" cy="64" r=".19" fill="none" stroke="#f0f" stroke-width=".13"/>
<circle cx="26.4" cy="64" r=".19" fill="#f0f"/>
<circle cx="26.4" cy="64" r=".19" fill="none" stroke="#f0f" stroke-width=".13"/>
<circle cx="106.7" cy="34.5" r=".19" fill="#f0f"/>
<circle cx="106.7" cy="34.5" r=".19" fill="none" stroke="#f0f" stroke-width=".13"/>
<circle cx="51.8" cy="64" r=".19" fill="#f0f"/>
<circle cx="51.8" cy="64" r=".19" fill="none" stroke="#f0f" stroke-width=".13"/>
<circle cx="76.2" cy="64" r=".19" fill="#f0f"/>
<circle cx="76.2" cy="64" r=".19" fill="none" stroke="#f0f" stroke-width=".13"/>
<circle cx="68.1" cy="50.8" r=".19" fill="#f0f"/>
<circle cx="68.1" cy="50.8" r=".19" fill="none" stroke="#f0f" stroke-width=".13"/>
<circle cx="63" cy="64" r=".19" fill="#f0f"/>
<circle cx="63" cy="64" r=".19" fill="none" stroke="#f0f" stroke-width=".13"/>
<circle cx="118.9" cy="75.2" r=".19" fill="#f0f"/>
<circle cx="118.9" cy="75.2" r=".19" fill="none" stroke="#f0f" stroke-width=".13"/>
<circle cx="112.8" cy="75.2" r=".19" fill="#f0f"/>
<circle cx="112.8" cy="75.2" r=".19" fill="none" stroke="#f0f" stroke-width=".13"/>
<circle cx="105.6" cy="80.2" r=".19" fill="#f0f"/>
<circle cx="105.6" cy="80.2" r=".19" fill="none" stroke="#f0f" stroke-width=".13"/>
<circle cx="118.9" cy="80.2" r=".19" fill="#f0f"/>
<circle cx="118.9" cy="80.2" r=".19" fill="none" stroke="#f0f" stroke-width=".13"/>
<circle cx="112.8" cy="80.2" r=".19" fill="#f0f"/>
<circle cx="112.8" cy="80.2" r=".19" fill="none" stroke="#f0f" stroke-width=".13"/>
<circle cx="153.4" cy="38.6" r=".19" fill="#f0f"/>
<circle cx="153.4" cy="38.6" r=".19" fill="none" stroke="#f0f" stroke-width=".13"/>
<circle cx="153.4" cy="43.7" r=".19" fill="#f0f"/>
<circle cx="153.4" cy="43.7" r=".19" fill="none" stroke="#f0f" stroke-width=".13"/>
<circle cx="105.6" cy="75.2" r=".19" fill="#f0f"/>
<circle cx="105.6" cy="75.2" r=".19" fill="none" stroke="#f0f" stroke-width=".13"/>
<circle cx="98.5" cy="75.2" r=".19" fill="#f0f"/>
<circle cx="98.5" cy="75.2" r=".19" fill="none" stroke="#f0f" stroke-width=".13"/>
<circle cx="84.3" cy="46.7" r=".19" fill="#f0f"/>
<circle cx="84.3" cy="46.7" r=".19" fill="none" stroke="#f0f" stroke-width=".13"/>
<circle cx="84.3" cy="54.8" r=".19" fill="#f0f"/>
<circle cx="84.3" cy="54.8" r=".19" fill="none" stroke="#f0f" stroke-width=".13"/>
<circle cx="132.1" cy="40.6" r=".19" fill="#f0f"/>
<circle cx="132.1" cy="40.6" r=".19" fill="none" stroke="#f0f" stroke-width=".13"/>
<circle cx="98.5" cy="64" r=".19" fill="#f0f"/>
<circle cx="98.5" cy="64" r=".19" fill="none" stroke="#f0f" stroke-width=".13"/>
<circle cx="111.7" cy="67" r=".19" fill="#f0f"/>
<circle cx="111.7" cy="67" r=".19" fill="none" stroke="#f0f" stroke-width=".13"/>
<circle cx="158.5" cy="58.9" r=".19" fill="#f0f"/>
<circle cx="158.5" cy="58.9" r=".19" fill="none" stroke="#f0f" stroke-width=".13"/>
<circle cx="106.7" cy="38.6" r=".19" fill="#f0f"/>
<circle cx="106.7" cy="38.6" r=".19" fill="none" stroke="#f0f" stroke-width=".13"/>
<circle cx="112.8" cy="120.9" r=".19" fill="#f0f"/>
<circle cx="112.8" cy="120.9" r=".19" fill="none" stroke="#f0f" stroke-width=".13"/>
<circle cx="112.8" cy="108.7" r=".19" fill="#f0f"/>
<circle cx="112.8" cy="108.7" r=".19" fill="none" stroke="#f0f" stroke-width=".13"/>
<circle cx="107.7" cy="99.5" r=".19" fill="#f0f"/>
<circle cx="107.7" cy="99.5" r=".19" fill="none" stroke="#f0f" stroke-width=".13"/>
<circle cx="101.6" cy="99.5" r=".19" fill="#f0f"/>
<circle cx="101.6" cy="99.5" r=".19" fill="none" stroke="#f0f" stroke-width=".13"/>
<circle cx="107.7" cy="108.7" r=".19" fill="#f0f"/>
<circle cx="107.7" cy="108.7" r=".19" fill="none" stroke="#f0f" stroke-width=".13"/>
<circle cx="108.7" cy="113.8" r=".19" fill="#f0f"/>
<circle cx="108.7" cy="113.8" r=".19" fill="none" stroke="#f0f" stroke-width=".13"/>
<g font-size="2">
<text x="118.9" y="24.9">433 TX 电流77mA</text>
<text x="118.9" y="28">433 RX 电流8.5mA</text>
</g>
<text font-size="1.4" fill="#f0f" x="82.8" y="74.5">100mA</text>
<g font-size=".9">
<text x="124" y="14.9">-111dBm/50kbps 433.92M</text>
<text x="82.5" y="34.8">P31_CMT2300A_GDO2</text>
<text x="118.9" y="30.2">SLEEP 300nA(通过配置寄存器进入低功耗）</text>
<text x="82.5" y="38.9">P32_CMT2300A_GDO1</text>
<text x="138" y="38.4">4</text>
<text x="138" y="40.4">1</text>
<text x="146" y="40.4">2</text>
<text x="146" y="38.4">3</text>
<text x="78.2" y="46.5">C0402</text>
<text x="133.1" y="44.7">C0402</text>
<text x="154.4" y="42.7">C0402</text>
<text x="106.5" y="52.5">1</text>
<text x="110.5" y="49.1" transform="rotate(-90 110.5 49.1)">17</text>
<text x="113.5" y="49.1" transform="rotate(-90 113.5 49.1)">16</text>
<text x="115.6" y="49.1" transform="rotate(-90 115.6 49.1)">15</text>
<text x="117.6" y="49.1" transform="rotate(-90 117.6 49.1)">14</text>
<text x="119.6" y="49.1" transform="rotate(-90 119.6 49.1)">13</text>
<text x="122.9" y="52.6">12</text>
<text x="168.7" y="52.6">R0402</text>
<text x="177" y="53.1">P25_CTR_REMOTE_MISO</text>
<text x="78.2" y="59.7">C0402</text>
<text x="106.5" y="54.6">2</text>
<text x="106.5" y="56.6">3</text>
<text x="106.5" y="58.7">4</text>
<text x="122.9" y="58.7">9</text>
<text x="122.9" y="56.6">10</text>
<text x="122.9" y="54.6">11</text>
<text x="168.7" y="54.7">R0402</text>
<text x="168.7" y="56.7">R0402</text>
<text x="168.7" y="58.7">R0402</text>
<text x="177" y="55.2">P26_CTR_REMOTE_CS1</text>
<text x="177" y="57.2">P24_CTR_REMOTE_MOSI</text>
<text x="177" y="59.2">P23_CTR_REMOTE_CLK</text>
<text x="22.4" y="63.8">R0402</text>
<text x="26.2" y="64.3" transform="rotate(-90 26.2 64.3)">1</text>
<text x="34.5" y="63.8">R0402</text>
<text x="71.1" y="63.8">C0402</text>
<text x="93.5" y="63.8">C0402</text>
<text x="111.5" y="64" transform="rotate(-90 111.5 64)">5</text>
<text x="113.5" y="64" transform="rotate(-90 113.5 64)">6</text>
<text x="115.6" y="64" transform="rotate(-90 115.6 64)">7</text>
<text x="117.6" y="64" transform="rotate(-90 117.6 64)">8</text>
<text x="120.9" y="65.1">QFN16-3X3-EP1.3X1.3</text>
<text x="141.2" y="64">C0402</text>
<text x="147.3" y="64">C0402</text>
<text x="153.4" y="64">C0402</text>
<text x="159.5" y="64">C0402</text>
<text x="29.5" y="68.1">C0402</text>
<text x="39.6" y="68.1">C0402</text>
<text x="52.8" y="68.1">C0402</text>
<text x="77.2" y="68.1">C0402</text>
<text x="81.3" y="71.9">RF_3V3</text>
<text x="89.4" y="69.8">SDCL1005CR18JTDF</text>
<text x="93.5" y="75">R0402</text>
<text x="100.6" y="79">C0402</text>
<text x="106.7" y="79.2">C0402</text>
<text x="113.8" y="79.2">C0402</text>
<text x="120.9" y="79">C0402</text>
<text x="100.6" y="96.3">BLE_3V3</text>
<text x="110.4" y="97.4">Q-SOT23-MOS</text>
<text x="110.5" y="99.3">2</text>
<text x="116.5" y="99.3">3</text>
<text x="122.9" y="96.3">RF_3V3</text>
<text x="97.5" y="105.5">C0402</text>
<text x="104.6" y="105.5">R0402</text>
<text x="113" y="104.2">1</text>
<text x="104.1" y="113.4">R0402</text>
<text x="85.3" y="114">P00_PWR_CTR</text>
<text x="105.7" y="118.7">R0402</text>
<text x="113.9" y="115.1">Q-SOT23</text>
<text x="167.6" y="147.1">Title</text>
<text x="171.7" y="148.1">&lt;Title&gt;</text>
<text x="167.6" y="150.2">Size</text>
<text x="167.6" y="153.2">Date:</text>
<text x="168.7" y="151.2">C</text>
<text x="171.7" y="150.2">Document Number</text>
<text x="171.7" y="151.2">&lt;Doc&gt;</text>
<text x="172.9" y="153.2">Wednesday, March 15, 2023</text>
<text x="188" y="153.2">Sheet</text>
<text x="193" y="153.2">3</text>
<text x="196.1" y="153.2">of</text>
<text x="199.1" y="153.2">3</text>
<text x="201.2" y="150.2">Rev</text>
<text x="202.2" y="151.2">&lt;Rev</text>
<text x="204.3" y="151.2">Co</text>
<text x="205.4" y="151.2">de&gt;</text>
</g>
<g font-size=".9" fill="#000080">
<text x="99.6" y="29.8">TP12</text>
<text x="76.2" y="41.4">L2</text>
<text x="96.5" y="41.4">TP13</text>
<text x="139.9" y="37">Y2</text>
<text x="154.4" y="40.4">C24</text>
<text x="154.4" y="41.4">27pF/50V</text>
<text x="70.1" y="46.5">4.7pF/+/-0.25pF</text>
<text x="70.1" y="42.5">27nH/+/-5%</text>
<text x="76.2" y="45.5">C26</text>
<text x="133.1" y="42.5">C25</text>
<text x="133.1" y="43.5">27pF/50V</text>
<text x="140" y="42.9">26MHz/20pF</text>
<text x="76.2" y="53.6">L4</text>
<text x="85.3" y="50.6">L3</text>
<text x="85.3" y="51.6">68nH/+-5%</text>
<text x="107.3" y="48.1">U5</text>
<text x="138.6" y="49.4">TP14</text>
<text x="144.7" y="49.4">TP16</text>
<text x="150.8" y="49.4">TP15</text>
<text x="156.9" y="49.4">TP17</text>
<text x="161.5" y="52.6">100Ω/5% R16</text>
<text x="22.4" y="58.7">ANT1</text>
<text x="26.4" y="58.7">433MHz</text>
<text x="70.1" y="59.7">4.7pF/+/-0.25pF</text>
<text x="70.1" y="54.7">27nH/+/-5%</text>
<text x="76.2" y="58.7">C27</text>
<text x="111.8" y="56.4">CMT2300A-EQR</text>
<text x="161.5" y="54.7">100Ω/5% R17</text>
<text x="161.5" y="56.7">100Ω/5% R18</text>
<text x="161.5" y="58.7">100Ω/5% R19</text>
<text x="14.2" y="62.8">TP18</text>
<text x="16.3" y="63.8">0Ω/1% R20</text>
<text x="28.4" y="63.8">0Ω/1% R21</text>
<text x="29.5" y="65.8">C34</text>
<text x="39.6" y="65.8">C35</text>
<text x="39.6" y="63.8">33nH/+-5%</text>
<text x="45.7" y="62.8">L5</text>
<text x="50.8" y="63.8">33nH/+-5%</text>
<text x="52.8" y="65.8">C36</text>
<text x="55.9" y="62.8">L6</text>
<text x="66" y="63.8">15pF/50V</text>
<text x="69.1" y="62.8">C32</text>
<text x="77.2" y="65.8">C37</text>
<text x="78.2" y="63.8">22nH/+-5%</text>
<text x="84.3" y="62.8">L7</text>
<text x="88.4" y="63.8">15pF/50V</text>
<text x="91.4" y="62.8">C33</text>
<text x="141.2" y="61.8">C28</text>
<text x="141.2" y="62.8">33pF/50V</text>
<text x="147.3" y="61.8">C29</text>
<text x="147.3" y="62.8">33pF/50V</text>
<text x="153.4" y="61.8">C30</text>
<text x="153.4" y="62.8">33pF/50V</text>
<text x="159.5" y="61.8">C31</text>
<text x="159.5" y="62.8">33pF/50V</text>
<text x="29.5" y="66.8">NC</text>
<text x="39.6" y="66.8">NC</text>
<text x="52.8" y="66.8">6.2pF/50V</text>
<text x="77.2" y="66.8">3pF/50V</text>
<text x="98.6" y="70.9">180nH/+-5%</text>
<text x="99.6" y="69.9">L8</text>
<text x="123.4" y="69.9">TP19</text>
<text x="87.4" y="75">0Ω/1% R22</text>
<text x="100.6" y="77">C38</text>
<text x="106.7" y="77">C39</text>
<text x="113.8" y="77">C40</text>
<text x="120.9" y="77">C41</text>
<text x="99.6" y="78">100nF/50V</text>
<text x="106.7" y="78">470pF/50V</text>
<text x="113.8" y="78">4.7uF/10V</text>
<text x="119.9" y="78">100nF/50V</text>
<text x="112.8" y="95">Q1</text>
<text x="109.5" y="96.2">SI2307CDS-T1-GE3</text>
<text x="96" y="104.4">100nF/50V</text>
<text x="97.5" y="103.3">C42</text>
<text x="102.6" y="104.4">100KΩ/1%</text>
<text x="104.6" y="103.4">R23</text>
<text x="96.6" y="113.3">10KΩ/1% R24</text>
<text x="115" y="112.9">Q2</text>
<text x="103.6" y="117.6">100KΩ/1%</text>
<text x="105.7" y="116.6">R25</text>
<text x="113" y="114.1">LMBT3904LT1G</text>
</g>
<g font-size=".9" fill="#004080">
<text x="139.7" y="39">NC2</text>
<text x="139.7" y="41.1">C_OUTNC1</text>
<text x="142.7" y="39">C_IN</text>
<text x="108.2" y="53.2">RFIP</text>
<text x="111.2" y="52.4" transform="rotate(-90 111.2 52.4)">GND</text>
<text x="114.3" y="53.3" transform="rotate(-90 114.3 53.3)">GPIO1</text>
<text x="116.3" y="53.3" transform="rotate(-90 116.3 53.3)">GPIO2</text>
<text x="118.3" y="51.7" transform="rotate(-90 118.3 51.7)">XO</text>
<text x="119.1" y="53.3">FCSB</text>
<text x="120.4" y="51.2" transform="rotate(-90 120.4 51.2)">XI</text>
<text x="108.2" y="55.3">RFIN</text>
<text x="108.2" y="57.3">PA</text>
<text x="108.2" y="59.4">AVDD</text>
<text x="119.2" y="59.4">SCLK</text>
<text x="119.3" y="57.3">SDIO</text>
<text x="119.7" y="55.3">CSB</text>
<text x="26.9" y="62.5" transform="rotate(-90 26.9 62.5)">ANT</text>
<text x="112.2" y="62.2" transform="rotate(-90 112.2 62.2)">AGND</text>
<text x="114.3" y="62.2" transform="rotate(-90 114.3 62.2)">GGND</text>
<text x="116.3" y="62.2" transform="rotate(-90 116.3 62.2)">DVDD</text>
<text x="118.3" y="62.2" transform="rotate(-90 118.3 62.2)">GPIO3</text>
</g>
<text font-size=".9" fill="#0f0" x="24.4" y="57.7">ANT_D2.5</text>
<g font-size=".7">
<text x="21.3" y=".8">5</text>
<text x="62" y=".8">4</text>
<text x="102.6" y=".8">3</text>
<text x="143.3" y=".8">2</text>
<text x="183.9" y=".8">1</text>
<text x=".3" y="20.7">D</text>
<text x="204.5" y="20.7">D</text>
<text x=".3" y="58.8">C</text>
<text x="204.5" y="58.8">C</text>
<text x=".3" y="96.9">B</text>
<text x="204.5" y="96.9">B</text>
<text x=".3" y="135">A</text>
<text x="204.5" y="135">A</text>
<text x="21.3" y="154.2">5</text>
<text x="62" y="154.2">4</text>
<text x="102.6" y="154.2">3</text>
<text x="143.3" y="154.2">2</text>
<text x="183.9" y="154.2">1</text>
</g>
<g font-size=".7" fill="#0f0">
<text x="99.6" y="33.2">TP/SMD/D1.0</text>
<text x="99.6" y="43.4">TP/SMD/D1.0</text>
<text x="134.7" y="50.4">TP/SMD/D1.0</text>
<text x="140.8" y="50.4">TP/SMD/D1.0</text>
<text x="146.9" y="50.4">TP/SMD/D1.0</text>
<text x="153" y="50.4">TP/SMD/D1.0</text>
<text x="13.2" y="63.6">TP/SMD/D1.0</text>
<text x="118.4" y="71.8">TP/SMD/D1.0</text>
</g>
</svg>
